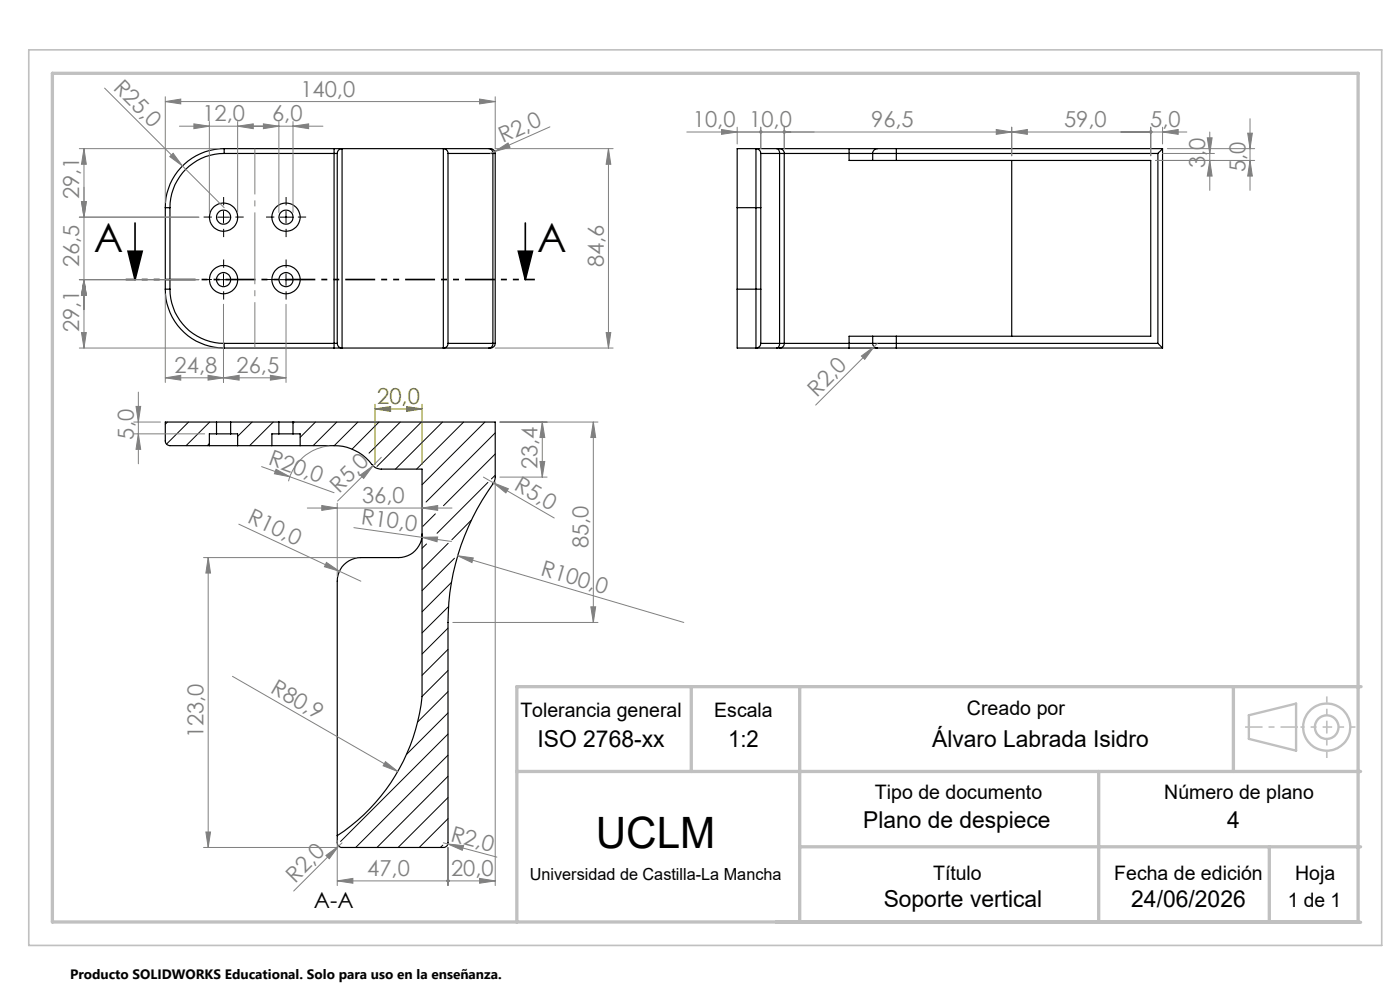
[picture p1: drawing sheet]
<svg xmlns="http://www.w3.org/2000/svg" width="297mm" height="210mm" viewBox="0 0 297 210" stroke-linecap="round" stroke-linejoin="round" font-family="sans-serif">
<g fill="none" stroke="#000" stroke-width=".25">
<path d="M47.6 32.6a11.4 11.4 0 0 0-11.5 11.5M47.6 31.5a12.5 12.5 0 0 0-12.5 12.6M47.6 31.5v1.1M47.6 31.5h23.3M47.6 32.6h23.9M70.9 31.5v42.3M70.9 31.5h1.7M71.5 32.6v40.2M72.6 31.5a1.02 1.02 0 0 0-1.1 1.1M72.6 31.5v42.3M72.6 31.5h21.5M94.1 31.5a1.02 1.02 0 0 1 .9 1.1"/>
<path d="M94.1 31.5h9.7M94.1 31.5v42.3M95 32.6h9.6M95 32.6v40.2M103.8 31.5a.92 .92 0 0 1 .8 1.1M103.8 31.5h.2a1.04 1.04 0 0 1 1.1 1.1M104.6 32.6h.5M104.6 32.6v40.2M105.1 32.6v40.2M160.4 31.5v12.6M160.4 31.5h-4v12.6M160.4 31.5a1.09 1.09 0 0 1 1 1.1"/>
<path d="M160.4 31.5h4.4M161.4 32.6v11.5M161.4 32.6h4M164.8 31.5a.94 .94 0 0 1 .6 1.1M164.8 31.5h.6M165.4 32.6h1M165.4 31.5a1.02 1.02 0 0 1 1 1.1M165.4 31.5h14.7M165.4 32.6v40.2M166.4 32.6h13.7M166.4 32.6v40.2M180.1 32.6h5"/>
<path d="M180.1 31.5v1.1M180.1 31.5h6M180.1 32.6v1.4h5M185.1 32.6h5M185.1 34h5M185.1 32.6v1.4M186.1 31.5a1.02 1.02 0 0 0-1 1.1M186.1 31.5h4M190.1 31.5v1.1M190.1 31.5h56.5M190.1 32.6h55.5M190.1 34h54v37.3h-54"/>
<path d="M190.1 32.6v1.4M214.6 34v37.3M245.6 32.6v40.2M246.6 31.5l-1 1.1M246.6 31.5v42.3M35.1 44.1h1M35.1 44.1v17.2M36.1 44.1v17.2M156.4 44.1h4M156.4 44.1v17.2M160.4 44.1h1M160.4 44.1v17.2"/>
<path d="M161.4 44.1v17.2M35.1 61.3h1M35.1 61.3a12.4 12.4 0 0 0 12.5 12.5M36.1 61.3a11.5 11.5 0 0 0 11.5 11.5M47.6 72.8v1M47.6 73.8h23.3M47.6 72.8h23.9M70.9 73.8h1.7M71.5 72.8a1.02 1.02 0 0 0 1.1 1M72.6 73.8h21.5M94.1 73.8h9.7M95 72.8a.96 .96 0 0 1-.9 1"/>
<path d="M95 72.8h9.6M104.6 72.8a.86 .86 0 0 1-.8 1M104.6 72.8h.5M105.1 72.8a1.06 1.06 0 0 1-1.3 1M156.4 61.3v12.5h4M156.4 61.3h4M160.4 61.3v12.5M160.4 61.3h1M160.4 73.8h4.4M161.4 61.3v11.5M161.4 72.8a1.02 1.02 0 0 1-1 1M161.4 72.8h4"/>
<path d="M164.8 73.8h.6M165.4 72.8a.86 .86 0 0 1-.6 1M165.4 72.8h1M165.4 73.8h14.7M166.4 72.8a.96 .96 0 0 1-1 1M166.4 72.8h13.7M180.1 72.8v1M180.1 72.8h5M180.1 73.8h6M185.1 72.8a.96 .96 0 0 0 1 1M185.1 72.8h5M185.1 71.3h5"/>
<path d="M185.1 71.3h-5v1.5M185.1 71.3v1.5M186.1 73.8h4M190.1 72.8v1M190.1 73.8h56.5M190.1 72.8h55.5M190.1 71.3v1.5M245.6 72.8l1 1M44.4 94.5h6M45.9 89.5h-10.8v4a1.02 1.02 0 0 0 1 1h8.3M45.9 92h3M45.9 89.5h3"/>
<path d="M45.9 92h-1.5v2.5M45.9 89.5v2.5M48.9 92h1.5v2.5M48.9 89.5h10.3M48.9 89.5v2.5M50.4 94.5h7.3M57.7 94.5h6M59.2 92h3M59.2 89.5h3M59.2 92h-1.5v2.5M59.2 89.5v2.5M62.2 89.5h42.9v11.9l-.2 .6a52.4 52.4 0 0 0-9.9 30v46.8a.96 .96 0 0 1-.9 1h-21.5a.97 .97 0 0 1-1.1-1v-55.5a5 5 0 0 1 5.1-5h8a5 5 0 0 0 4.9-5"/>
<path d="M62.2 92h1.5v2.5M62.2 89.5v2.5M63.7 94.5h7.2a10.4 10.4 0 0 1 8.4 4.4l.5 .4 .8 .2h8.9v48.3a40.4 40.4 0 0 1-18 29.5"/>
<circle cx="47.4" cy="46.1" r="3"/>
<circle cx="47.4" cy="59.3" r="3"/>
<circle cx="47.4" cy="46.1" r="1.51"/>
<circle cx="47.4" cy="59.3" r="1.51"/>
<circle cx="60.7" cy="59.3" r="1.5"/>
<circle cx="60.7" cy="46.1" r="1.5"/>
<circle cx="60.7" cy="46.1" r="2.99"/>
<circle cx="60.7" cy="59.3" r="2.99"/>
</g>
<g fill="none" stroke="#000" stroke-width=".21">
<path d="M46.2 59.3h2.5M46.2 46.1h2.5M47.4 44.8v2.5M47.4 58.1v2.5M59.4 59.3h2.5M59.4 46.1h2.5M60.7 44.8v2.5M60.7 58.1v2.5M35.5 89.5l-.4 .5M40 89.5l-4.7 4.7M44.4 94.1l-.4 .4M44.5 89.5l-5 5"/>
<path d="M49 89.5l-.1 .1M53.5 89.5l-3.1 3.1M58 89.5l-5 5M62.4 89.5l-.2 .3M66.9 89.5l-3.2 3.3M71.4 89.5l-5 5M75.9 89.5l-5 5M80.4 89.5l-5.7 5.8M84.9 89.5l-6.6 6.6M89.4 89.5l-9.4 9.4M93.9 89.5l-10 10M98.4 89.5l-10 10"/>
<path d="M102.9 89.5l-13.4 13.3M105.1 96.3l-11 11M105.1 91.8l-14.7 14.7M90.5 115.4l-1 .9M92.4 109l-2.7 2.6M95.1 115.2l-5.6 5.6M96.4 118.4l-6.9 6.9M100 110.3l-4.2 4.2M103.5 102.3l-10.8 10.8M105.1 100.8l-.9 .8M95 133.2l-5.5 5.5M95 137.8l-5.5 5.5"/>
<path d="M95.2 128.6l-5.7 5.7M95.8 123.5l-6.3 6.3M95 142.2l-5.5 5.5M95 146.7l-6.4 6.5M95 151.2l-8.8 8.8M95 155.7l-22.8 22.8M93.9 179.3l-.5 .5M95 160.2l-19.5 19.6M95 164.7l-15 15.1M95 169.2l-10.5 10.6M95 173.7l-6.1 6.1"/>
</g>
<path d="M27.2 53.3h3l-1.6 6zM28.6 47.3v12M110 53.3h3l-1.6 6zM111.4 47.3v12" fill="none" stroke="#000" stroke-width=".35"/>
<path d="M79.6 86.7l3.3-.5v1.1zM79.6 85.8v12.7M79.6 86.7h9.9M86.3 86.2l3.2 .5-3.2 .6zM89.5 85.8v12.7" fill="none" stroke="#808000" stroke-width=".21"/>
<g fill="none" stroke="#808080" stroke-width=".21">
<path d="M22.2 18.7l16.5 16.5M16.8 31.5h29.8M17.8 31.5l.5 3.3h-1zM17.8 31.5v42.3M35.1 21.5l3.2-.5v1zM35.1 20.5v22.5M35.1 21.5h70M36 33.2l.7-.7 2 2.7zM38.1 26.8h30.4M38.7 35.2l8.9 8.9M41.1 26.3l3.3 .5-3.3 .5zM44.4 25.8v19.3"/>
<path d="M50.4 26.8l3.3-.5v1zM50.4 25.8v19.3M55.9 26.3l3.3 .5-3.3 .5zM59.2 25.8v19.3M62.2 26.8l3.3-.5v1zM62.2 25.8v19.3M101.7 21l3.4 .5-3.4 .5zM105 32.1l2.8-1.8 .4 .9zM105 32.1l-1 .5M105.1 20.5v11h25M116.7 26.9l-11.7 5.2M129.1 31.5l.5 3.3h-1z"/>
<path d="M129.1 31.5v42.3M145.7 28h106.1M153.1 27.5l3.3 .5-3.3 .5zM156.4 27v3.5M161.4 27v4.5M166.4 27v4.5M211.3 27.5l3.3 .5-3.3 .5zM214.6 28l3.3-.5v1zM214.6 27v6M244.1 27v6M245.1 34h21.1M246.6 28l3.3-.5v1z"/>
<path d="M246.6 27v3.5M246.6 32.6h11M247.6 31.5h18.6M256.1 29.2h1l-.5 3.4zM256.6 34l.5 3.4h-1zM256.6 28v12.4M264.7 28.2h1l-.5 3.3zM265.2 34l.5 3.4h-1zM265.2 25.2v15.2M16.8 46.1h25.4M16.8 59.3h25.4M17.3 42.7h1l-.5 3.4z"/>
<path d="M17.8 59.3l.5 3.3h-1zM16.8 73.8h29.8M17.3 70.5h1l-.5 3.3zM35.1 62.3v18.8M44.1 79.6l3.3 .5-3.3 .5zM47.4 64.5v16.6M57.4 79.6l3.3 .5-3.3 .5zM60.7 64.5v16.6M105.1 73.8h25M128.6 70.5h1l-.5 3.3zM182.7 75.5l2.7-2-2 2.7zM186.1 72.8l-13.1 13.1"/>
<path d="M28.4 89.5h5.6M28.4 92h15M28.9 86.2h.9l-.4 3.3zM29.4 92l.4 3.3h-.9zM29.4 83.2v15.2M35.1 80.1l3.2-.5v1zM35.1 80.1h25.6M47.4 80.1l3.3-.5v1zM55.5 99l6 2.1M58.6 99.5l2.9 1.6-3.3-.6zM69.9 94.6a9.9 9.9 0 0 0-8.7 7.5M79.1 98.8l-7.5 7.5"/>
<path d="M80.9 97l-1.8 1.8M106 89.5h20.9M114.5 97.9h1.1l-.6 3.3zM115 89.5l.6 3.3h-1.1zM115 89.5v11.7M125.9 89.5l.5 3.3h-1.1zM125.9 89.5v42.5M43.2 118.3h32.4M44.2 118.3l.5 3.3h-1zM44.2 118.3v61.5M50.7 111.2l21.3 10M61.5 101.1l9.4 3.4"/>
<path d="M65.2 107.8h30.7M68.3 107.2l3.2 .6-3.2 .5zM69.3 119.3l2.7 1.9-3.2-1zM71.5 106.7v15.6M75.1 111.9l20.7 3M76.4 100.8l2.7-2-1.9 2.7zM89.5 114l3.4-.1-.2 1zM89.5 107.8l3.4-.6v1.1zM97.1 117.9l3.3 .4-.3 1zM97.1 117.9l48 14.1M102.6 101.2l2.1 1.2M104.7 102.4l3.1 1.3-.5 .9z"/>
<path d="M104.7 102.4l12.9 7.5M105.1 102.2v85.6M106 101.2h10.1M72 121.2l4.6 2.1M96.1 132h30.8M125.3 128.7h1.1l-.5 3.3zM49.3 143.5l35.1 20.1M43.2 179.8h28.3M43.7 176.5h1l-.5 3.3zM71.5 178.3v9.5M71.8 179.5l-9.5 9.5M72.6 178.8l-.8 .7"/>
<path d="M81.8 161.6l2.6 2-3.1-1.2zM94.1 178.8l.9 .2M95 179l3.4 .4-.3 1zM95 179l10.4 2.8M95 179.8v8M69.1 181.5l2.7-2-2 2.7zM71.5 186.9l3.4-.6v1.1zM71.5 186.9h33.6M101.7 186.3l3.4 .6-3.4 .5z"/>
</g>
<g fill="none" stroke="#c0c0c0" stroke-width=".5">
<path d="M264.9 151.7l10.1-2.4v9.9l-10.1-2.5z"/>
<circle cx="281.4" cy="154.2" r="2.5"/>
<circle cx="281.5" cy="154.2" r="5"/>
</g>
<path d="M113.5 59.3h-86.8" fill="none" stroke="#000" stroke-width=".35" stroke-dasharray="6.3 1.3 1.3 1.3 1.3 1.3" stroke-dashoffset="4.2" stroke-linecap="butt"/>
<path d="M281.5 154.2v-6.5M281.5 154.2v6.6" fill="none" stroke="#c0c0c0" stroke-width=".35" stroke-dasharray="15.2 1.3 1.3 1.3" stroke-dashoffset="13.9" stroke-linecap="butt"/>
<path d="M281.5 154.2h6" fill="none" stroke="#c0c0c0" stroke-width=".35" stroke-dasharray="15.2 1.3 1.3 1.3" stroke-dashoffset="14.1" stroke-linecap="butt"/>
<path d="M281.5 154.2h-5.6" fill="none" stroke="#c0c0c0" stroke-width=".35" stroke-dasharray="15.2 1.3 1.3 1.3" stroke-dashoffset="14.4" stroke-linecap="butt"/>
<path d="M275.4 154.2h-11.3" fill="none" stroke="#c0c0c0" stroke-width=".35" stroke-dasharray="15.2 1.3 1.3 1.3" stroke-dashoffset="11.5" stroke-linecap="butt"/>
<g fill="none" stroke="#000" stroke-width=".21" stroke-dasharray="15.2 1.3 1.3 1.3" stroke-linecap="butt">
<path d="M44.9 59.3h-1.7M44.9 46h-1.7M47.4 56.8v-1.8M47.4 43.5v-1.7M47.4 48.5v1.8M49.9 59.3h1.8M49.9 46h1.8M58.2 59.3h-1.8M58.2 46h-1.8M60.7 56.8v-1.8M60.7 43.5v-1.7M60.7 48.5v1.8"/>
<path d="M63.2 59.3h1.7M63.2 46h1.7M47.4 61.8v1.7M60.7 61.8v1.7"/>
</g>
<path d="M54.1 31.5v42.3" fill="none" stroke="#808080" stroke-width=".21" stroke-dasharray="15.2 1.3 1.3 1.3" stroke-dashoffset="5.5" stroke-linecap="butt"/>
<path d="M6.1 10.6h287v189.9h-287z" fill="none" stroke="#c0c0c0" stroke-width=".35"/>
<path d="M11.1 15.5h277v180.1h-277zM146.6 145.7v17.9M169.7 145.7v49.9M261.7 145.7v17.9M288.7 145.7h-179.1v49.9M109.6 163.6h179M169.7 179.6h118.9M233.1 163.6v32M269.3 179.6v16M262.2 195.6h26.4" fill="none" stroke="#c0c0c0" stroke-width=".7"/>
<path d="M110 53.3h3l-1.6 6zM27.2 53.3h3l-1.6 6z" fill="#000"/>
<path d="M79.6 86.7l3.3-.5v1.1zM86.3 86.2l3.2 .5-3.2 .6z" fill="#808000"/>
<g fill="#808080">
<path d="M36 33.2l.7-.7 2 2.7z"/>
<path d="M69.3 119.3l2.7 1.9-3.2-1z"/>
<path d="M58.6 99.5l2.9 1.6-3.3-.6z"/>
<path d="M97.1 117.9l3.3 .4-.3 1z"/>
<path d="M89.5 114l3.4-.1-.2 1z"/>
<path d="M105 32.1l2.8-1.8 .4 .9z"/>
<path d="M76.4 100.8l2.7-2-1.9 2.7z"/>
<path d="M69.1 181.5l2.7-2-2 2.7z"/>
<path d="M104.7 102.4l3.1 1.3-.5 .9z"/>
<path d="M81.8 161.6l2.6 2-3.1-1.2z"/>
<path d="M95 179l3.4 .4-.3 1z"/>
<path d="M182.7 75.5l2.7-2-2 2.7z"/>
<path d="M44.1 79.6l3.3 .5-3.3 .5zM35.1 80.1l3.2-.5v1z"/>
<path d="M35.1 21.5l3.2-.5v1zM101.7 21l3.4 .5-3.4 .5zM41.1 26.3l3.3 .5-3.3 .5zM50.4 26.8l3.3-.5v1zM55.9 26.3l3.3 .5-3.3 .5zM62.2 26.8l3.3-.5v1zM47.4 80.1l3.3-.5v1zM57.4 79.6l3.3 .5-3.3 .5zM71.5 186.9l3.4-.6v1.1zM94.8 186.6a.34 .34 0 0 0 .1 .5 .34 .34 0 0 0 .5-.2h-.4h.4l-.3-.4zM94.8 186.6l-.1 .3h.3h-.3a.33 .33 0 0 0 .5 .2 .33 .33 0 0 0 .1-.5 .33 .33 0 0 0-.5 0zM101.7 186.3l3.4 .6-3.4 .5zM68.3 107.2l3.2 .6-3.2 .5zM89.5 107.8l3.4-.6v1.1z"/>
<path d="M17.3 42.7h1l-.5 3.4zM17.8 31.5l.5 3.3h-1zM125.3 128.7h1.1l-.5 3.3zM125.9 89.5l.5 3.3h-1.1zM114.5 97.9h1.1l-.6 3.3zM115 89.5l.6 3.3h-1.1z"/>
<path d="M17.8 59.3l.5 3.3h-1zM17.3 70.5h1l-.5 3.3zM17.3 42.7h1l-.5 3.4zM17.8 59.3l.5 3.3h-1zM129.1 31.5l.5 3.3h-1zM128.6 70.5h1l-.5 3.3zM44.2 118.3l.5 3.3h-1zM43.7 176.5h1l-.5 3.3zM28.9 86.2h.9l-.4 3.3zM29.4 92l.4 3.3h-.9z"/>
<path d="M243.9 27.7a.34 .34 0 0 0 .1 .6 .34 .34 0 0 0 .5-.3h-.4h.4a.35 .35 0 0 0-.2-.3 .35 .35 0 0 0-.4 0zM214.6 28l3.3-.5v1zM246.6 28l3.3-.5v1zM243.9 27.7a.34 .34 0 0 0 .1 .6 .34 .34 0 0 0 .5-.3h-.4h.4a.35 .35 0 0 0-.2-.3 .35 .35 0 0 0-.4 0zM166.1 27.8v.2h.3h-.3a.33 .33 0 0 0 .4 .3 .33 .33 0 0 0 .2-.5 .33 .33 0 0 0-.6 0zM161.2 27.7a.33 .33 0 0 0 0 .6 .33 .33 0 0 0 .5-.3h-.3h.3l-.1-.2z"/>
<path d="M166.1 27.8v.2h.3h-.3a.33 .33 0 0 0 .4 .3 .33 .33 0 0 0 .2-.5 .33 .33 0 0 0-.6 0zM211.3 27.5l3.3 .5-3.3 .5zM153.1 27.5l3.3 .5-3.3 .5zM161.1 27.8l-.1 .2h.4h-.4a.35 .35 0 0 0 .5 .3 .35 .35 0 0 0 .1-.6 .35 .35 0 0 0-.5 .1z"/>
<path d="M265.2 34l.5 3.4h-1zM264.7 28.2h1l-.5 3.3z"/>
<path d="M256.1 29.2h1l-.5 3.4zM256.6 34l.5 3.4h-1z"/>
</g>
<text font-size="9.2" x="126.4" y="179.9">UCLM</text>
<g font-size="8.5">
<text x="19.9" y="53.5">A</text>
<text x="114" y="53.5">A</text>
</g>
<g font-size="4.9">
<text x="114" y="158.5">ISO 2768-xx</text>
<text x="154.5" y="158.5">1:2</text>
<text x="197.8" y="158.5">Álvaro Labrada Isidro</text>
<text x="183.1" y="175.6">Plano de despiece</text>
<text x="260.4" y="175.6">4</text>
<text x="187.5" y="192.4">Soporte vertical</text>
<text x="240" y="192.4">24/06/2026</text>
</g>
<g font-size="4.7" fill="#808080">
<text x="23.8" y="18.9" transform="rotate(45 23.8 18.9)">R25,0</text>
<text x="63.7" y="20.5">140,0</text>
<text x="42.9" y="25.7">12,0</text>
<text x="57.7" y="25.7">6,0</text>
<text x="147" y="27">10,0 10,0</text>
<text x="184.8" y="27">96,5</text>
<text x="225.7" y="27">59,0</text>
<text x="244" y="27">5,0</text>
<text x="106.7" y="30.4" transform="rotate(-24 106.7 30.4)">R2,0</text>
<text x="255.6" y="35.7" transform="rotate(-90 255.6 35.7)">3,0</text>
<text x="264.2" y="36.6" transform="rotate(-90 264.2 36.6)">5,0</text>
<text x="16.8" y="42.3" transform="rotate(-90 16.8 42.3)">29,1</text>
<text x="16.8" y="56.6" transform="rotate(-90 16.8 56.6)">26,5</text>
<text x="128.1" y="56.6" transform="rotate(-90 128.1 56.6)">84,6</text>
<text x="16.8" y="70.5" transform="rotate(-90 16.8 70.5)">29,1</text>
<text x="37" y="79.1">24,8</text>
<text x="50.2" y="79.1">26,5</text>
<text x="173.3" y="84.3" transform="rotate(-45 173.3 84.3)">R2,0</text>
<text x="28.4" y="93.2" transform="rotate(-90 28.4 93.2)">5,0</text>
<text x="56.7" y="98.4" transform="rotate(20 56.7 98.4)">R20,0</text>
<text x="114.1" y="99.6" transform="rotate(-90 114.1 99.6)">23,4</text>
<text x="72" y="104.8" transform="rotate(-45 72 104.8)">R5,0</text>
<text x="76.8" y="106.7">36,0</text>
<text x="108.9" y="103.7" transform="rotate(30 108.9 103.7)">R5,0</text>
<text x="52.3" y="110.8" transform="rotate(25 52.3 110.8)">R10,0</text>
<text x="76.5" y="111.1" transform="rotate(8 76.5 111.1)">R10,0</text>
<text x="124.9" y="116.3" transform="rotate(-90 124.9 116.3)">85,0</text>
<text x="114.6" y="122" transform="rotate(16 114.6 122)">R100,0</text>
<text x="57.2" y="146.8" transform="rotate(30 57.2 146.8)">R80,9</text>
<text x="43.2" y="156.6" transform="rotate(-90 43.2 156.6)">123,0</text>
<text x="95.4" y="178.3" transform="rotate(15 95.4 178.3)">R2,0</text>
<text x="77.9" y="185.8">47,0</text>
<text x="95.7" y="185.8">20,0</text>
<text x="62.6" y="187.5" transform="rotate(-45 62.6 187.5)">R2,0</text>
</g>
<text font-size="4.7" fill="#808000" x="80" y="85.7">20,0</text>
<text font-size="4.7" x="66.6" y="192.5">A-A</text>
<g font-size="4.2">
<text x="110.4" y="152.1">Tolerancia general</text>
<text x="151.5" y="152.1">Escala</text>
<text x="205.1" y="151.8">Creado por</text>
<text x="185.6" y="169.6">Tipo de documento</text>
<text x="247" y="169.6">Número de plano</text>
<text x="198" y="186.6">Título</text>
<text x="236.4" y="186.6">Fecha de edición</text>
<text x="274.8" y="186.6">Hoja</text>
<text x="273.2" y="192.4">1 de 1</text>
</g>
<text font-size="3.5" x="112.4" y="186.6">Universidad de Castilla-La Mancha</text>
<text font-size="2.9" x="14.9" y="207.6">Producto SOLIDWORKS Educational. Solo para uso en la enseñanza.</text>
</svg>
